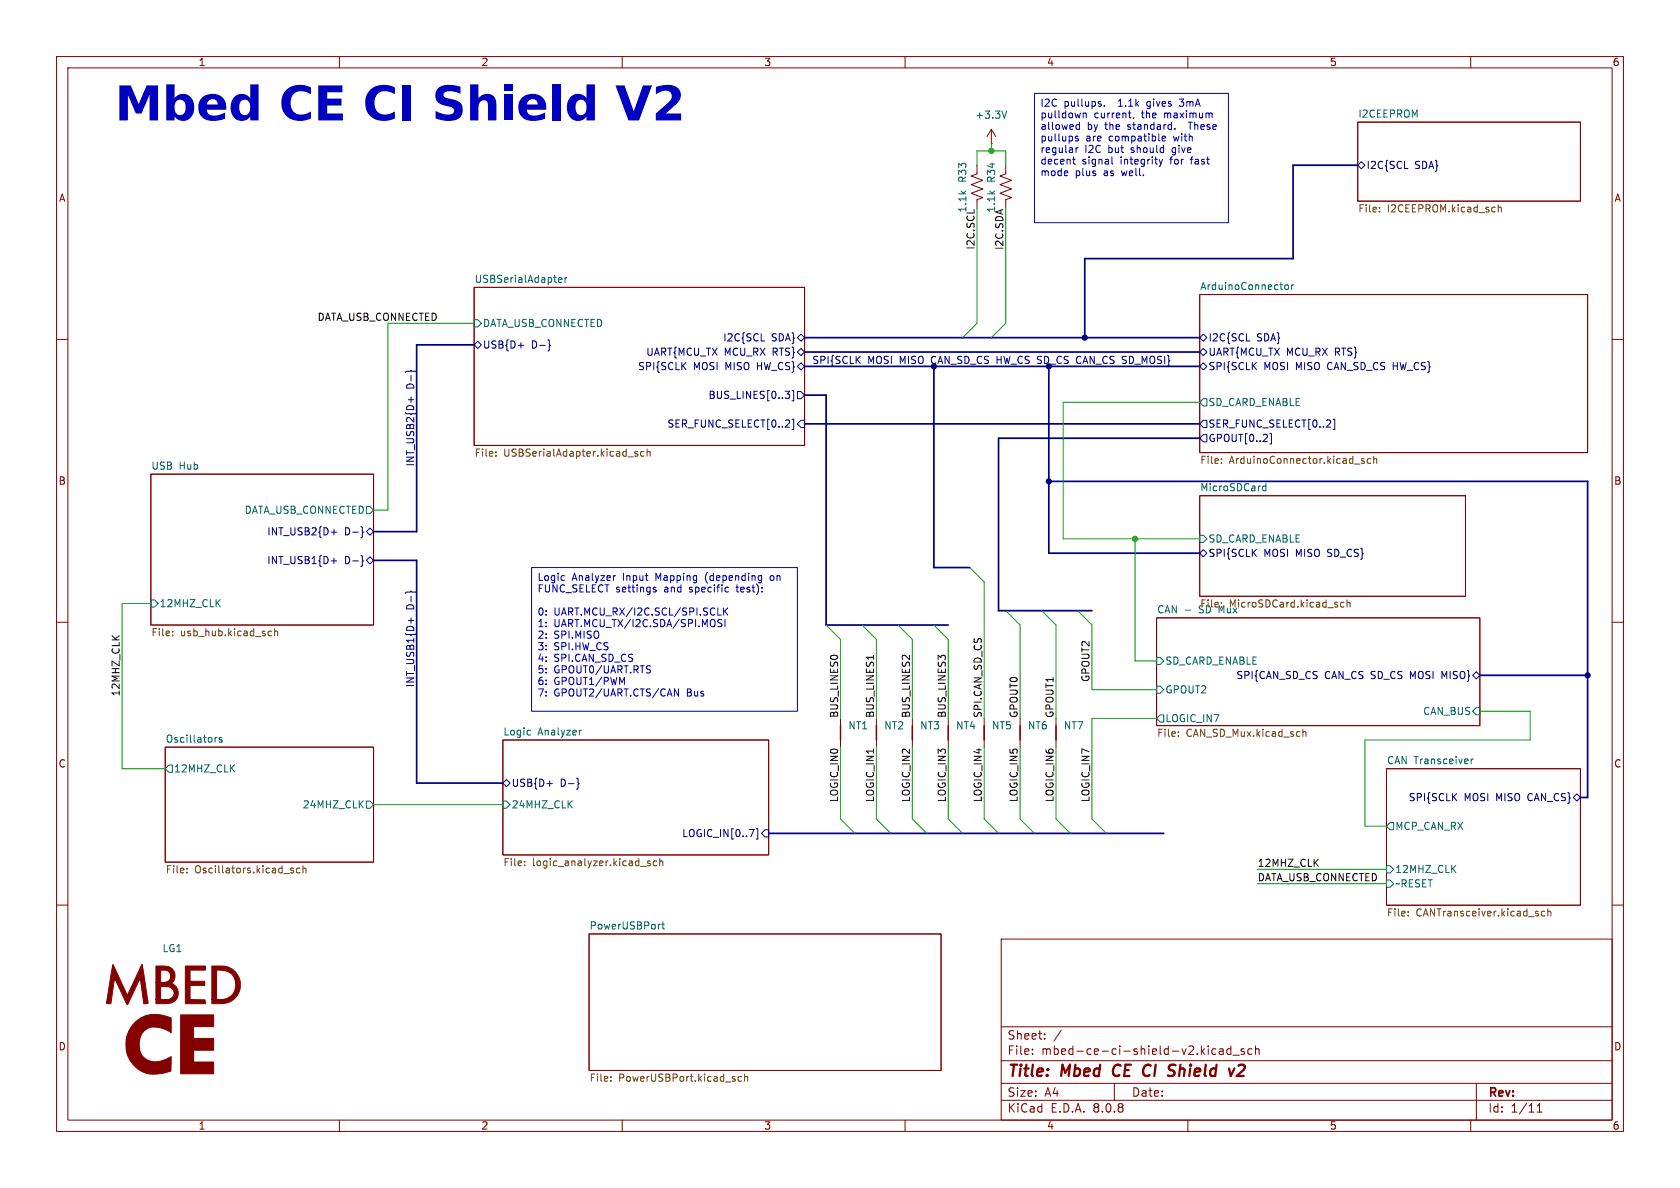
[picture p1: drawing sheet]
<svg xmlns="http://www.w3.org/2000/svg" width="297mm" height="210mm" viewBox="0 0 297 210" stroke-linecap="round" stroke-linejoin="round" font-family="sans-serif">
<g fill="none" stroke="#840000" stroke-width=".18">
<path d="M10 10h277v190h-277zM12 12h273v186h-273zM60 10v2M110 10v2M160 10v2M210 10v2M260 10v2M172.7 29.2v1.5l-1 .4 2 .8-2 .7 2 .8-2 .8 2 .7-1 .4v1.5M175.3 25.4h.1M175.3 22.9l-.8 1.2M175.3 22.9v2.5M175.3 22.9l.7 1.2"/>
<path d="M177.8 29.2v1.5l-1 .4 2 .8-2 .7 2 .8-2 .8 2 .7-1 .4v1.5M240 21.6h39.4v14h-39.4zM83.8 50.8h58.4v27.9h-58.4zM212.1 52.1h68.6v27.9h-68.6zM10 60h2M285 60h2M26.7 83.8h39.3v26.7h-39.3zM212.1 87.6h47v17.8h-47zM10 110h2M204.5 109.2h57.1v19.1h-57.1zM285 110h2M29.2 132.1h36.8v20.3h-36.8z"/>
<path d="M88.9 130.8h47v20.3h-47zM148.6 127v5.1M154.9 127v5.1M161.3 127v5.1M167.6 127v5.1M174 127v5.1M180.3 127v5.1M186.7 127v5.1M245.1 135.9h34.3v24.1h-34.3zM10 160h2M104.1 165.1h62.3v24.1h-62.3zM177 166h108v32h-108z"/>
<path d="M285 160h2M60 198v2M110 198v2M160 198v2M177 194.5h108M177 191.5h108M177 187.5h108M177 181.5h108M182.5 186.3v.1M182.5 185.5v.1M184.7 183.6v.1M184.7 182.8v.1"/>
<path d="M187.6 182.1l-1.3 2M197 191.5v3M210 198v2M215 185.5l-.5-.1-.3 .3v.4l.2 .2h.6M215.6 185.5h.6v.9M216.2 185.8h-.5a.29 .29 0 0 0-.2 .3 .29 .29 0 0 0 .2 .3l.5-.1M217.6 185.5l-.4-.1-.3 .3v.4l.1 .2h.6M217.6 184.9v1.5M218 186.5h1.1M220 185.5l-.4-.1-.2 .2 .1 .2 .5 .2v.3h-.6M221.3 185.5l-.4-.1-.3 .3v.4l.1 .2h.6M222 185.5l.2-.1 .3 .1 .1 .9"/>
<path d="M222 184.9v1.5M260 198v2M261 191.5v6.5M271.7 196.6h.9M271.7 195.5l.5-.4v1.5"/>
</g>
<path d="M197 188.5a1.27 1.27 0 0 0 0 1.6M203.1 188.2l-.5 .1M203.1 190.1l-.5 .1M207.6 188.2l.2 .1M219 188.4l.3-.2h.4a.45 .45 0 0 1 .4 .6l-.2 .3-1.3 1.1h1.3" fill="none" stroke="#840000" stroke-width=".4"/>
<g fill="none" stroke="#006464" stroke-width=".18">
<path d="M178 19.6l-.4 1.3M83.8 56.5h.7l.6 .7-.6 .6h-.7zM98.7 49.7l.2 .2h.4M98.7 49.3l.2-.2h.3l.1 .2v.1l-.6 .1M99.9 49.1v.8M100.2 49.1l-.3 .2M227.2 50.5l.2-.2 .3 .2 .1 .5-.1 .1-.3 .1-.2-.1zM228.3 50.3v.9M228.7 50.3l-.4 .3M212.7 70.5h.7v1.3h-.7l-.6-.7zM64.8 89.5h.6l.6 .7-.6 .6h-.6zM212.1 94.6h.6l.7 .7-.7 .6h-.6z"/>
<path d="M223.2 86.5l.2 .3 .4-.1M223.8 85.5v1.3M223.8 86l-.4-.1-.2 .3M26.7 106h.6l.6 .7-.6 .6h-.6zM204.5 116.2h.6l.6 .6-.6 .7h-.6zM209.5 107.9h1M29.8 135.3h.7v1.2h-.7l-.6-.6zM38.4 130.4l-.4 .2M39.2 130.4h-.3l-.2 .1 .1 .2 .4 .1v.3h-.5M93.7 129.1h.1M93.8 129.9h-.1M102.8 129.1h-.3"/>
<path d="M204.5 121.3h.6l.6 .6-.6 .7h-.6zM205.1 126.4h.6v1.2h-.6l-.6-.6zM260.1 134.2v.8M260.5 134.2l-.4 .2M261 125.1h.6v1.3h-.6l-.7-.7zM64.8 141.6h.6l.6 .6-.6 .7h-.6zM88.9 141.6h.6l.7 .6-.7 .7h-.6zM245.1 155.6h.6l.7 .6-.7 .6h-.6zM245.1 153h.6l.7 .7-.7 .6h-.6zM245.7 145.4h.7v1.3h-.7l-.6-.6zM116.8 163.4h-.3M117 163.4h.5"/>
<path d="M117.2 163v1l.3 .2"/>
</g>
<g fill="none" stroke="#725600" stroke-width=".18">
<path d="M243.9 37.3v.2M243.9 36.7v.1M264.9 36.2v1.3M264.9 36.7l.1-.1 .3 .1 .1 .8M87.7 79.9v.1M112.7 79.9l-.3-.1-.2 .2M113.9 79.9l-.4-.1-.2 .2 .1 .6h.5M114.4 79.9l.2-.1 .3 .1v.7M114.4 79.4v1.2M87.7 80.5v.1M112.2 80l.6 .4-.2 .2h-.4M215.9 81.8v.1"/>
<path d="M215.9 81.1v.2M239.5 82h.9M241.2 81.1h-.3l-.2 .2v.1l.5 .2v.3h-.5M242.3 81.1h-.4l-.2 .2 .1 .6h.5M242.9 81.2l.1-.1h.3l.1 .8M242.9 80.6v1.3M30.5 112.3v.1M30.5 111.6v.1M47.5 112.3h.5M47.5 111.6h.5M48.5 111.7l.2-.1h.3l.1 .8M48.5 111.1v1.3"/>
<path d="M215.9 106.5v.2M215.9 106.5l.1 .1M215.9 106.5v.1M237.6 106.5h-.4l-.2 .2 .1 .6h.5M238.1 106.6l.2-.1h.3l.1 .8M238.1 106v1.3M208.3 130.1v.1M208.3 129.4v.1M230.3 128.9v1.3M230.3 129.5l.2-.2 .3 .1 .1 .8M33.1 154.2v.1M33.1 153.5v.1"/>
<path d="M51.4 153.8l.5 .3v.1l-.4 .1M51.4 153.5h.5M53 153.5h-.3l-.3 .2 .1 .5h.5M53.6 153.6l.1-.1h.3l.1 .8M53.6 153v1.3M92.7 152.9v.1M92.7 152.3v.1M114.9 152.3l-.3-.1-.1 .2v.2l.4 .1v.3h-.4M116.1 152.3l-.4-.1-.2 .2 .1 .6h.5M116.6 152.3l.2-.1 .3 .1 .1 .7M116.6 151.8v1.2M249 161.8v.1"/>
<path d="M249 161.1v.2M273.1 161.1h-.4l-.2 .2 .1 .6h.5M273.6 161.2l.2-.1h.3l.1 .8M273.6 160.7v1.2M108 191v.1M108 190.4v.1M131.1 190.4l-.4-.1-.2 .2 .1 .6h.5M131.6 190.4l.2-.1 .3 .1 .1 .7M131.6 189.9v1.2"/>
</g>
<g fill="none" stroke="#000084" stroke-width=".18">
<path d="M240 29.2l.7-.6 .6 .6-.6 .6zM248.3 29.8h.6M141 59.7l.6-.6 .6 .6-.6 .6zM212.1 59.7l.6-.6 .7 .6-.7 .6zM71.7 65.8l.2-.2h.6l.2-.1 .1 .1h.6l.2 .2M72.7 70.2v.9M83.8 61l.7-.7 .6 .7-.6 .6zM91.6 61.1h1M96.9 60.1l.2 .2v.6l.2 .2-.2 .1v.6l-.2 .2M134.6 60.3h.6M138.8 69.2h.8l-.4 .4 .3 .2 .1 .4-.3 .2h-.3M140 74.1h.3v1.8h-.3"/>
<path d="M140 69h.3v1.9h-.3M141 62.2l.6-.6 .6 .6-.6 .7zM141 64.8l.6-.7 .6 .7-.6 .6zM141 69.2h.6l.6 .7-.6 .6h-.6zM141.6 74.3h.6v1.3h-.6l-.6-.7zM212.1 62.2l.6-.6 .7 .6-.7 .7zM212.1 64.8l.6-.7 .7 .7-.7 .6zM212.7 74.3h.7v1.3h-.7l-.6-.7zM212.7 76.8h.7v1.3h-.7l-.6-.6zM220.4 60.3h.6M224.8 76.7v1.8h-.3M235.7 74.1h.3v1.8h-.3"/>
<path d="M58.6 94.1h.9M58.6 99.2h.9M63.9 93.1l.2 .2v.6l.1 .2-.1 .2v.6l-.2 .1M63.9 98.2l.2 .2v.6l.1 .2-.1 .1v.6l-.2 .2M64.8 94l.6-.7 .6 .7-.6 .6zM64.8 99.1l.6-.7 .6 .7-.6 .6zM212.1 97.8l.6-.6 .7 .6-.7 .6zM71.7 104.8l.2-.1h.6l.2-.2 .1 .2h.6l.2 .1M72.7 109.2v1M260.3 119.4l.7-.7 .6 .7-.6 .6zM88.9 138.4l.6-.6 .7 .6-.7 .7zM96.7 138.5h1"/>
<path d="M102 137.6l.2 .1v.6l.2 .2-.2 .2v.6l-.2 .2M132.5 146.6h.8l-.5 1.3M133.7 146.5h.3v1.8h-.3M134.6 147.3l.7-.6h.6v1.3h-.6zM278.1 141l.7-.7 .6 .7-.6 .6z"/>
</g>
<path d="M148.6 128.3v2.5M154.9 128.3v2.5M161.3 128.3v2.5M167.6 128.3v2.5M174 128.3v2.5M180.3 128.3v2.5M186.7 128.3v2.5" fill="none" stroke="#840000" stroke-width=".25"/>
<g fill="#840000" stroke="#840000" stroke-width=".18">
<path d="M32.8 170.8h3.5v.7h-2.7v2h2.6v.7h-2.6v2.5h2.7v.7h-3.5z"/>
<path d="M31.9 179.4h5.9v2.1h-3.6v2.1h3.6v2h-3.6v2.1h3.6v2.1h-5.9z"/>
<path d="M37.5 170.8h1.1a3.4 3.4 0 0 1 3.9 3.3 3.4 3.4 0 0 1-3.9 3.3h-1.1v-.7h.8a2.75 2.75 0 0 0 3.4-2.4 2.41 2.41 0 0 0-2.6-2.8h-.8v5.2h-.8z"/>
<path d="M24.1 180.5a5.6 5.6 0 0 1 6.2-.6v2.6a4.2 4.2 0 0 0-4.3-.7 3.5 3.5 0 0 0-1.1 4.4 2.9 2.9 0 0 0 3.4 1.4l2-.8-.1 2.5-.8 .3a5.2 5.2 0 0 1-6.4-2.1 5.6 5.6 0 0 1 1.1-7z"/>
<path d="M27.6 170.8h1a1.86 1.86 0 0 1 1.9 .5 1.86 1.86 0 0 1 .3 1.9l-.3 .7a1.89 1.89 0 0 1 1 2.2 1.89 1.89 0 0 1-2.1 1.3h-1.8v-.7h1.6a1.17 1.17 0 0 0 1.5-.8 1.17 1.17 0 0 0-.9-1.5h-1.4v2.3h-.8v-3h.8a1.3 1.3 0 0 0 1.7-1.5l-.2-.4-.5-.3h-1v2.2h-.8z"/>
<path d="M20 170.5l2.5 5.4 2.6-5.4 1 6.9h-.7l-.6-4.3-2.2 4.5-2.3-4.6-.7 4.4h-.8z"/>
</g>
<path d="M154.4 115.8v.8" fill="none" stroke="#0f0f0f" stroke-width=".18"/>
<path d="M101 17a1.87 1.87 0 0 1 2.7 .3v-2.4h1.5v6.4h-1.5v-.7a1.95 1.95 0 0 1-2.3 .6 1.95 1.95 0 0 1-1.2-2v-.2h1.5a1 1 0 0 0 .5 1.2 1 1 0 0 0 1.2-.2 1.97 1.97 0 0 0-.2-2.2 1.03 1.03 0 0 0-1.1 .1 1.03 1.03 0 0 0-.4 1.1h-1.5l.2-1z" fill="#0000c2"/>
<g fill="none" stroke="#0000c2" stroke-width=".18">
<path d="M182.9 16.5h34.3v22.9h-34.3zM191.5 20v.8M194.6 18.4v.3M195.2 18.7v.1M199.5 20h.5M208.5 17.5h.8M208.5 18.7l.2 .1M189.6 28.2h.5M189.8 27.7v1.1l.3 .2M190.2 26.1v.9M190.3 22.8h.5M190.6 24.1h-.3l-.2 .2 .1 .1 .4 .2v.3h-.5"/>
<path d="M190.6 26.1l-.4 .3M190.8 21.6v1.3M192 20.2v.6M196.6 27.7v1.1l.2 .2M199.8 20.8h.2M200.4 20.8l-.1 .2M204.9 28.2l.3 .8M205.2 29l-.3 .4M205.5 24.5l.6-.1-.1-.3h-.4l-.1 .2v.6h.5M205.5 28.2l-.3 .8M207.7 22.8v.1M214.2 20l.1 .8"/>
<path d="M94 100.3h47v25.4h-47zM99.7 101.8h.1M99.8 102.5l-.1 .1M108.8 101.8h-.2M115.5 104l.5 .4-.2 .2h-.3M115.8 103.8l-.3 .2M126.9 108.7h.6M126.9 109.9l.7 .5-.2 .4-.5-.1M127.6 109.6l-.5-.1-.2 .3M127.9 107.5v1.2M128.1 108l.6 .7M128.2 109.5v1.3"/>
<path d="M128.7 107.5l-.8 .7M128.8 104.6h-.4M134.3 101.8h.3M134.6 101.8v1l-.2 .2M134.6 102.5l-.3 .1M136.3 101.8l-.1 .2 .1 .5M119.2 121.8l.7 1.3v-1.3"/>
</g>
<g fill="none" stroke="#000084" stroke-width=".3">
<path d="M240 29.2h-11.4v16.5h-36.8v14M142.2 59.7h69.9M83.8 61h-10.1v33h-7.7M142.2 64.8h69.9M142.2 74.9h69.9M142.2 62.2h69.9M142.2 69.9h3.8v40.6h21.6M165.1 64.8v35.5h6.3M185.4 64.8v33h26.7M212.1 77.5h-35.6v30.5h16.5M66 99.1h7.7v39.3h15.2M185.4 85.1h95.3v55.9h-1.3"/>
<path d="M261.6 119.4h19.1M135.9 147.3h69.8"/>
</g>
<g fill="none" stroke="#009600" stroke-width=".18">
<path d="M172.7 29.2v-2.5h5.1v2.5M172.7 36.8v20.4l-2.5 2.5M175.3 25.4v1.3M177.8 36.8v20.4l-2.5 2.5M83.8 57.2h-15.2v33h-2.6M212.1 71.1h-24.1v24.2h24.1M200.7 95.3v21.5h3.8M26.7 106.7h-5.1v29.2h7.6M146 110.5l2.6 2.5v14M152.4 110.5l2.5 2.5v14M158.7 110.5l2.6 2.5v14M165.1 110.5l2.5 2.5v14"/>
<path d="M171.4 100.3l2.6 2.6v24.1M177.8 108l2.5 2.5v16.5M184.1 108l2.6 2.5v16.5M190.5 108l2.5 2.5v11.4h11.5M148.6 132.1v12.7l2.5 2.5M154.9 132.1v12.7l2.6 2.5M161.3 132.1v12.7l2.5 2.5M167.6 132.1v12.7l2.6 2.5M174 132.1v12.7l2.5 2.5M180.3 132.1v12.7l2.6 2.5M186.7 132.1v12.7l2.5 2.5M204.5 127h-11.5v17.8l2.6 2.5"/>
<path d="M261.6 125.7h8.9v5.1h-29.2v15.3h3.8M66 142.2h22.9M222.2 153.7h22.9M222.2 156.2h22.9"/>
</g>
<g fill="#000084" stroke="#000084" stroke-width=".18">
<circle cx="280.7" cy="119.4" r=".46"/>
<circle cx="191.8" cy="59.7" r=".46"/>
<circle cx="185.4" cy="85.1" r=".46"/>
</g>
<g fill="#009600" stroke="#009600" stroke-width=".18">
<circle cx="200.7" cy="95.3" r=".46"/>
<circle cx="175.3" cy="26.7" r=".46"/>
</g>
<g font-size="8.4" fill="#0000c2">
<text x="20.3" y="22.3">Mbed</text>
<text x="49.3" y="22.3">CE CI Shield</text>
<text x="108.8" y="22.3">V2</text>
</g>
<g font-size="2.8" fill="#840000">
<text x="178" y="190.9">Title:</text>
<text x="187.7" y="190.9">Mbed</text>
<text x="197.6" y="190.9">CE</text>
<text x="203.7" y="190.9">CI</text>
<text x="209" y="190.9">Shield</text>
</g>
<g font-size="2.1" fill="#840000">
<text x="178" y="184">Sheet:</text>
<text x="178" y="186.7">File:</text>
<text x="184.1" y="186.7">mbed-ce-ci-shield-v2.kicad_sch</text>
<text x="178" y="196.9">KiCad</text>
<text x="178" y="194.1">Size:</text>
<text x="184.7" y="194.1">A4</text>
<text x="185.7" y="196.9">E.D.A.</text>
<text x="193.3" y="196.9">8.0.8</text>
<text x="200" y="194.1">Date:</text>
<text x="263" y="194.3">Rev:</text>
<text x="263" y="196.9">Id:</text>
<text x="267.1" y="196.9">1/11</text>
</g>
<g font-size="1.8" fill="#840000">
<text x="35" y="11.9">1</text>
<text x="85" y="11.9">2</text>
<text x="135" y="11.9">3</text>
<text x="185" y="11.9">4</text>
<text x="235" y="11.9">5</text>
<text x="285" y="11.9">6</text>
<text x="10.3" y="35.9">A</text>
<text x="285.3" y="35.9">A</text>
<text x="10.3" y="85.9">B</text>
<text x="285.3" y="85.9">B</text>
<text x="10.3" y="135.9">C</text>
<text x="285.3" y="135.9">C</text>
<text x="10.3" y="185.9">D</text>
<text x="285.3" y="185.9">D</text>
<text x="35" y="199.9">1</text>
<text x="85" y="199.9">2</text>
<text x="135" y="199.9">3</text>
<text x="185" y="199.9">4</text>
<text x="235" y="199.9">5</text>
<text x="285" y="199.9">6</text>
</g>
<g font-size="1.8" fill="#006464">
<text x="172.3" y="21.2">+3.3V</text>
<text x="240" y="20.9">I2CEEPROM</text>
<text x="171" y="32.4" transform="rotate(-90 171 32.4)">R33</text>
<text x="176.1" y="32.4" transform="rotate(-90 176.1 32.4)">R34</text>
<text x="171" y="37.7" transform="rotate(-90 171 37.7)">1.1k</text>
<text x="176.1" y="37.7" transform="rotate(-90 176.1 37.7)">1.1k</text>
<text x="83.8" y="50.1">USBSerialAdapter</text>
<text x="212.1" y="51.4">ArduinoConnector</text>
<text x="85.3" y="58">DATA_USB_CONNECTED</text>
<text x="213.6" y="72">SD_CARD_ENABLE</text>
<text x="26.7" y="83.1">USB</text>
<text x="31.7" y="83.1">Hub</text>
<text x="212.1" y="86.9">MicroSDCard</text>
<text x="43.1" y="91">DATA_USB_CONNECTED</text>
<text x="213.6" y="96.1">SD_CARD_ENABLE</text>
<text x="28.1" y="107.5">12MHZ_CLK</text>
<text x="204.5" y="108.5">CAN -</text>
<text x="205.9" y="117.7">SD_CARD_ENABLE</text>
<text x="205.9" y="122.8">GPOUT2</text>
<text x="29.2" y="131.4">Oscillators</text>
<text x="88.9" y="130.1">Logic</text>
<text x="95.1" y="130.1">Analyzer</text>
<text x="149.9" y="129.1">NT1</text>
<text x="156.2" y="129.1">NT2</text>
<text x="162.6" y="129.1">NT3</text>
<text x="168.9" y="129.1">NT4</text>
<text x="175.3" y="129.1">NT5</text>
<text x="181.6" y="129.1">NT6</text>
<text x="188" y="129.1">NT7</text>
<text x="205.9" y="127.9">LOGIC_IN7</text>
<text x="251.5" y="126.6">CAN_BUS</text>
<text x="30.7" y="136.8">12MHZ_CLK</text>
<text x="245.1" y="135.2">CAN Transceiver</text>
<text x="53.4" y="143.1">24MHZ_CLK</text>
<text x="90.4" y="143.1">24MHZ_CLK</text>
<text x="246.6" y="146.9">MCP_CAN_RX</text>
<text x="246.6" y="154.5">12MHZ_CLK</text>
<text x="246.6" y="157.1">~RESET</text>
<text x="104.1" y="164.4">PowerUSBPort</text>
<text x="28.6" y="168.5">LG1</text>
</g>
<g font-size="1.8" fill="#0000c2">
<text x="183.8" y="19.2">I2C</text>
<text x="183.8" y="21.2">pulldown</text>
<text x="183.8" y="23.3">allowed</text>
<text x="188.1" y="19.2">pullups.</text>
<text x="192.2" y="23.3">by</text>
<text x="193.4" y="21.2">current,</text>
<text x="195.5" y="23.3">the</text>
<text x="198" y="19.2">1.1k</text>
<text x="199.6" y="23.3">standard.</text>
<text x="202" y="21.2">the</text>
<text x="203.2" y="19.2">gives</text>
<text x="206.1" y="21.2">maximum</text>
<text x="209.2" y="19.2">3mA</text>
<text x="210.9" y="23.3">These</text>
<text x="183.8" y="25.3">pullups</text>
<text x="183.8" y="27.4">regular</text>
<text x="183.8" y="29.4">decent</text>
<text x="191.3" y="29.4">signal</text>
<text x="191.8" y="27.4">I2C</text>
<text x="192" y="25.3">are</text>
<text x="196" y="27.4">but</text>
<text x="196.2" y="25.3">compatible</text>
<text x="198.2" y="29.4">integrity</text>
<text x="200.2" y="27.4">should</text>
<text x="207.2" y="29.4">for</text>
<text x="207.7" y="27.4">give</text>
<text x="207.8" y="25.3">with</text>
<text x="211" y="29.4">fast</text>
<text x="183.8" y="31.5">mode</text>
<text x="190.1" y="31.5">plus</text>
<text x="195.2" y="31.5">as</text>
<text x="198.6" y="31.5">well.</text>
<text x="94.9" y="103">Logic</text>
<text x="94.9" y="105.1">FUNC_SELECT settings</text>
<text x="101.1" y="103">Analyzer</text>
<text x="110.2" y="103">Input</text>
<text x="116.2" y="103">Mapping</text>
<text x="117.5" y="105.1">and</text>
<text x="122.2" y="105.1">specific</text>
<text x="125.1" y="103">(depending</text>
<text x="130.7" y="105.1">test):</text>
<text x="136.8" y="103">on</text>
<text x="94.9" y="109.1">0:</text>
<text x="94.9" y="111.2">1:</text>
<text x="94.9" y="113.2">2:</text>
<text x="97.9" y="109.1">UART.MCU_RX/I2C.SCL/SPI.SCLK</text>
<text x="97.9" y="111.2">UART.MCU_TX/I2C.SDA/SPI.MOSI</text>
<text x="97.9" y="113.2">SPI.MISO</text>
<text x="94.9" y="115.3">3:</text>
<text x="94.9" y="117.3">4:</text>
<text x="94.9" y="119.4">5:</text>
<text x="97.9" y="115.3">SPI.HW_CS</text>
<text x="97.9" y="117.3">SPI.CAN_SD_CS</text>
<text x="97.9" y="119.4">GPOUT0/UART.RTS</text>
<text x="94.9" y="121.4">6:</text>
<text x="94.9" y="123.5">7:</text>
<text x="97.9" y="121.4">GPOUT1/PWM</text>
<text x="97.9" y="123.5">GPOUT2/UART.CTS/CAN</text>
<text x="121.5" y="123.5">Bus</text>
</g>
<g font-size="1.8" fill="#000084">
<text x="241.5" y="30.1">I2C{SCL</text>
<text x="250.1" y="30.1">SDA}</text>
<text x="85.3" y="61.8">USB{D+</text>
<text x="94" y="61.8">D-}</text>
<text x="112.7" y="65.6">SPI{SCLK</text>
<text x="114.1" y="63.1">UART{MCU_TX MCU_RX RTS}</text>
<text x="122.6" y="65.6">MOSI</text>
<text x="127.8" y="60.6">I2C{SCL</text>
<text x="128.3" y="65.6">MISO</text>
<text x="134.1" y="65.6">HW_CS}</text>
<text x="136.4" y="60.6">SDA}</text>
<text x="143.5" y="64.4">SPI{SCLK</text>
<text x="153.4" y="64.4">MOSI</text>
<text x="159.2" y="64.4">MISO</text>
<text x="164.9" y="64.4">CAN_SD_CS HW_CS SD_CS CAN_CS SD_MOSI}</text>
<text x="213.6" y="63.1">UART{MCU_TX MCU_RX RTS}</text>
<text x="213.6" y="60.6">I2C{SCL</text>
<text x="213.6" y="65.6">SPI{SCLK</text>
<text x="222.2" y="60.6">SDA}</text>
<text x="223.4" y="65.6">MOSI</text>
<text x="229.2" y="65.6">MISO</text>
<text x="235" y="65.6">CAN_SD_CS HW_CS}</text>
<text x="73.3" y="68.8" transform="rotate(-90 73.3 68.8)">D-}</text>
<text x="125.2" y="70.7">BUS_LINES[0..3]</text>
<text x="117.9" y="75.8">SER_FUNC_SELECT[0..2]</text>
<text x="213.6" y="75.8">SER_FUNC_SELECT[0..2]</text>
<text x="73.3" y="82.6" transform="rotate(-90 73.3 82.6)">INT_USB2{D+</text>
<text x="213.6" y="78.3">GPOUT[0..2]</text>
<text x="47.1" y="94.8">INT_USB2{D+</text>
<text x="60.9" y="94.8">D-}</text>
<text x="47.1" y="99.9">INT_USB1{D+</text>
<text x="60.9" y="99.9">D-}</text>
<text x="213.6" y="98.7">SPI{SCLK</text>
<text x="223.4" y="98.7">MOSI</text>
<text x="229.2" y="98.7">MISO</text>
<text x="235" y="98.7">SD_CS}</text>
<text x="73.3" y="107.8" transform="rotate(-90 73.3 107.8)">D-}</text>
<text x="73.3" y="121.6" transform="rotate(-90 73.3 121.6)">INT_USB1{D+</text>
<text x="218.5" y="120.2">SPI{CAN_SD_CS</text>
<text x="234.2" y="120.2">CAN_CS SD_CS MOSI</text>
<text x="255.3" y="120.2">MISO}</text>
<text x="90.4" y="139.3">USB{D+</text>
<text x="99" y="139.3">D-}</text>
<text x="248.9" y="141.8">SPI{SCLK</text>
<text x="258.8" y="141.8">MOSI</text>
<text x="264.6" y="141.8">MISO</text>
<text x="270.4" y="141.8">CAN_CS}</text>
<text x="120.5" y="148.2">LOGIC_IN[0..7]</text>
</g>
<g font-size="1.8" fill="#725600">
<text x="240" y="37.9">File:</text>
<text x="245.3" y="37.9">I2CEEPROM.kicad_sch</text>
<text x="83.8" y="81.1">File:</text>
<text x="89" y="81.1">USBSerialAdapter.kicad_sch</text>
<text x="212.1" y="82.3">File:</text>
<text x="217.3" y="82.3">ArduinoConnector.kicad_sch</text>
<text x="212.1" y="107.7">File:</text>
<text x="217.3" y="107.7">MicroSDCard.kicad_sch</text>
<text x="26.7" y="112.8">File:</text>
<text x="31.9" y="112.8">usb_hub.kicad_sch</text>
<text x="212.1" y="108.5">SD Mux</text>
<text x="204.5" y="130.6">File:</text>
<text x="209.7" y="130.6">CAN_SD_Mux.kicad_sch</text>
<text x="29.2" y="154.7">File:</text>
<text x="34.4" y="154.7">Oscillators.kicad_sch</text>
<text x="88.9" y="153.4">File:</text>
<text x="94.1" y="153.4">logic_analyzer.kicad_sch</text>
<text x="245.1" y="162.3">File:</text>
<text x="250.3" y="162.3">CANTransceiver.kicad_sch</text>
<text x="104.1" y="191.5">File:</text>
<text x="109.4" y="191.5">PowerUSBPort.kicad_sch</text>
</g>
<g font-size="1.8" fill="#0f0f0f">
<text x="172.4" y="44.2" transform="rotate(-90 172.4 44.2)">I2C.SCL</text>
<text x="177.5" y="44.3" transform="rotate(-90 177.5 44.3)">I2C.SDA</text>
<text x="56" y="56.8">DATA_USB_CONNECTED</text>
<text x="21.2" y="123.2" transform="rotate(-90 21.2 123.2)">12MHZ_CLK</text>
<text x="192.7" y="120.7" transform="rotate(-90 192.7 120.7)">GPOUT2</text>
<text x="148.2" y="127" transform="rotate(-90 148.2 127)">BUS_LINES0</text>
<text x="154.6" y="127" transform="rotate(-90 154.6 127)">BUS_LINES1</text>
<text x="160.9" y="127" transform="rotate(-90 160.9 127)">BUS_LINES2</text>
<text x="167.3" y="127" transform="rotate(-90 167.3 127)">BUS_LINES3</text>
<text x="173.6" y="127" transform="rotate(-90 173.6 127)">SPI.CAN_SD_CS</text>
<text x="180" y="127" transform="rotate(-90 180 127)">GPOUT0</text>
<text x="186.3" y="127" transform="rotate(-90 186.3 127)">GPOUT1</text>
<text x="148.2" y="141.9" transform="rotate(-90 148.2 141.9)">LOGIC_IN0</text>
<text x="154.6" y="141.9" transform="rotate(-90 154.6 141.9)">LOGIC_IN1</text>
<text x="160.9" y="141.9" transform="rotate(-90 160.9 141.9)">LOGIC_IN2</text>
<text x="167.3" y="141.9" transform="rotate(-90 167.3 141.9)">LOGIC_IN3</text>
<text x="173.6" y="141.9" transform="rotate(-90 173.6 141.9)">LOGIC_IN4</text>
<text x="180" y="141.9" transform="rotate(-90 180 141.9)">LOGIC_IN5</text>
<text x="186.3" y="141.9" transform="rotate(-90 186.3 141.9)">LOGIC_IN6</text>
<text x="192.7" y="141.9" transform="rotate(-90 192.7 141.9)">LOGIC_IN7</text>
<text x="222.2" y="155.9">DATA_USB_CONNECTED</text>
<text x="222.2" y="153.3">12MHZ_CLK</text>
</g>
</svg>
